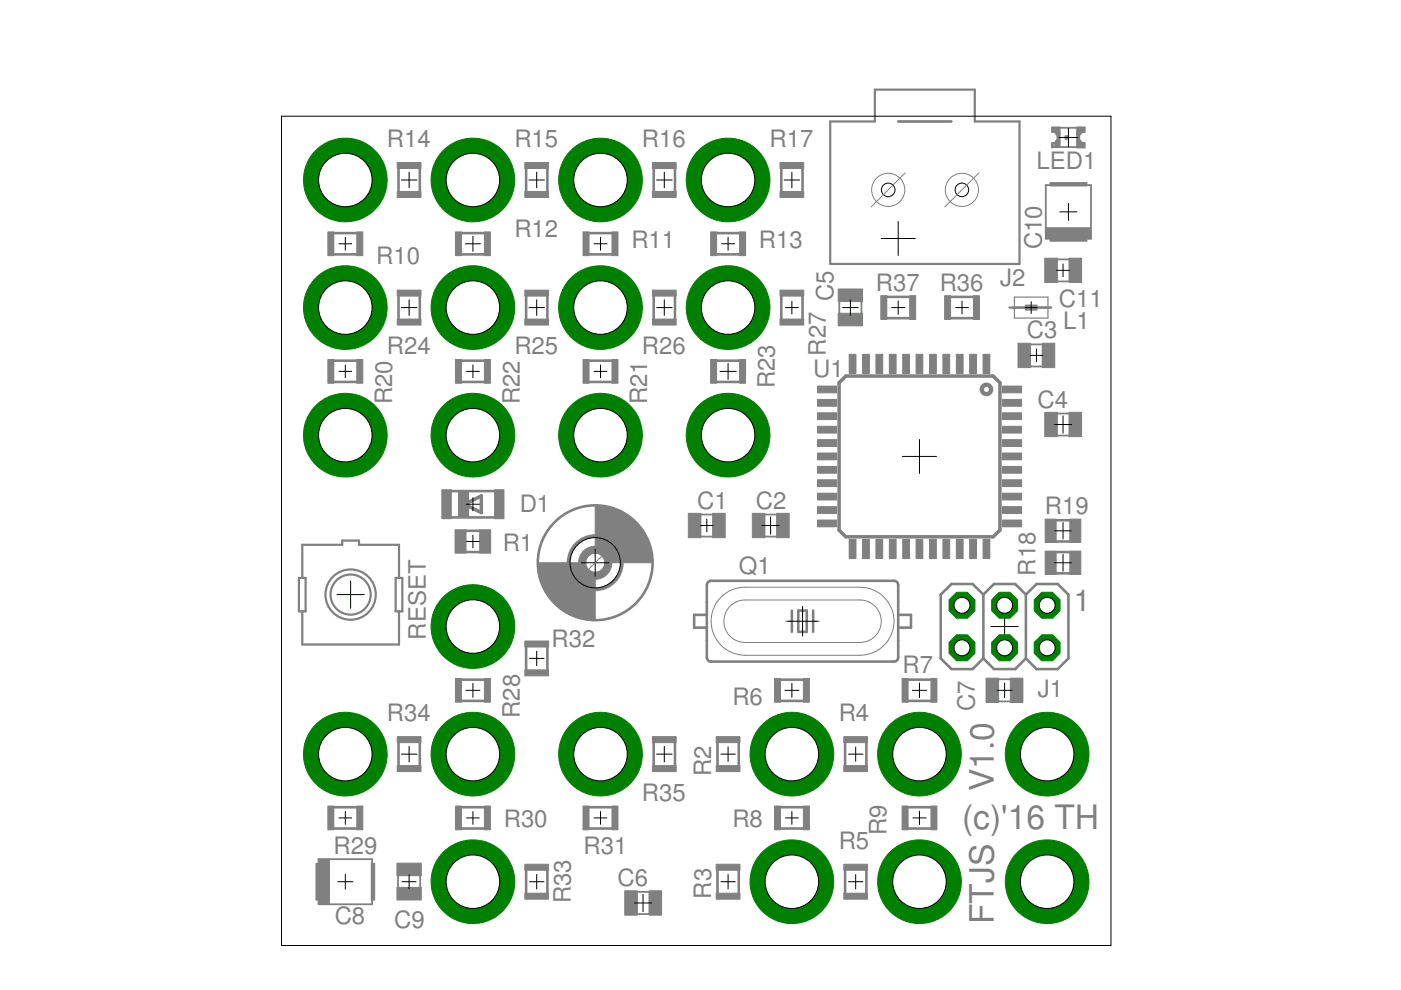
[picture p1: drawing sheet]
<svg xmlns="http://www.w3.org/2000/svg" width="297mm" height="210mm" viewBox="0 0 297 210" stroke-linecap="round" stroke-linejoin="round" font-family="sans-serif">
<g fill="none" stroke="#808080" stroke-width=".55">
<path d="M84.5 35.6v5.1M89 35.6v5.1M111.5 35.6v5.1M116.1 35.6v5.1M138.6 35.6v5.1M143.1 35.6v5.1M165.7 35.6v5.1M170.2 35.6v5.1M70.7 49.4h5M70.7 53.9h5M97.7 49.4h5.1M97.7 53.9h5.1"/>
<path d="M124.8 49.4h5.1M124.8 53.9h5.1M151.8 49.4h5.1M151.8 53.9h5.1M70.7 76.5h5M84.5 62.7v5M89 62.7v5M97.7 76.5h5.1M111.5 62.7v5M116.1 62.7v5M124.8 76.5h5.1M138.6 62.7v5"/>
<path d="M143.1 62.7v5M151.8 76.5h5.1M165.7 62.7v5M170.2 62.7v5M187.9 67.5h5.1M187.9 62.9h5.1M201.4 67.5h5.1M201.4 62.9h5.1M70.7 81h5M97.7 81h5.1M124.8 81h5.1M151.8 81h5.1"/>
<path d="M95.6 104.1h9.4M95.6 109.7h9.4M98.8 112.5h2.9M98.8 117.1h2.9M223.9 117.1h2.9M223.9 110.3h2.9M223.9 114.8h2.9M111.5 137.1v5M116.1 137.1v5M149.9 130.4h-2.7v2.7h2.7M150.1 123.4l.7-.3 39 .1 .5 .4 .1 .5-.1 15.7-.3 .4-.5 .1-39.2-.1-.3-.4-.1-.4v-15.3zM167.9 129.5v4.5"/>
<path d="M169.2 129.5h1.8v4.5h-1.8zM172.4 129.5v4.5M190.4 130.4h2.7v2.7h-2.7M208.5 126.1l2.2-2.3h4.5l2.3 2.3M208.5 126.1l-2.3-2.3h-4.5l-2.2 2.3v13.5l2.2 2.3h4.5l2.3-2.3M208.5 139.6l2.2 2.3h4.5l2.3-2.3M208.5 126.1v13.5M217.5 126.1l2.3-2.3h4.5l2.2 2.3v13.5l-2.2 2.3h-4.5l-2.3-2.3M217.5 126.1v13.5M223.9 121.6h2.9M84.5 157.4v5M89 157.4v5"/>
<path d="M97.7 148.6h5.1M97.7 144.1h5.1M138.6 157.4v5M143.1 157.4v5M152.1 157.4v5M156.6 157.4v5M165.4 148.6h5M165.4 144.1h5M179.2 157.4v5M183.7 157.4v5M192.4 148.6h5.1M192.4 144.1h5.1"/>
<path d="M70.7 171.2h5M70.7 175.7h5M97.7 171.2h5.1M97.7 175.7h5.1M124.8 171.2h5.1M124.8 175.7h5.1M165.4 171.2h5M165.4 175.7h5M192.4 171.2h5.1M192.4 175.7h5.1M111.5 184.4v5.1M116.1 184.4v5.1"/>
<path d="M152.1 184.4v5.1M156.6 184.4v5.1M179.2 184.4v5.1M183.7 184.4v5.1"/>
<circle cx="126.2" cy="119.3" r="12.2"/>
</g>
<g fill="none" stroke="#808080" stroke-width=".47">
<path d="M176 25.8h9.5v-6.8h21.2v6.8h9.5v30.2h-40.2zM190.4 25.8h11.3M214 65.2h8.9M63.4 122.5h1.4v7.1h-1.4zM64.1 129.6v7.1h20.5v-7.1M64.1 122.5v-7h8.5v-.9h3.5v.9h8.5v7M83.9 122.5h1.4v7.1h-1.4z"/>
<circle cx="74.3" cy="126.1" r="5.3"/>
<circle cx="74.3" cy="126.1" r="4.3"/>
</g>
<path d="M215.1 63h7.1v4.4h-7.1z" fill="none" stroke="#808080" stroke-width=".25"/>
<g fill="#808080" stroke="#808080" stroke-width=".21">
<path d="M217.4 64.7h2.5v1h-2.5z"/>
<path d="M225.8 28.8h.7v.7h-.7z"/>
<path d="M97.2 104.1h2.2v5.6h-2.2z"/>
<path d="M221.5 87.4h2.7v5.2h-2.7z"/>
<path d="M226.7 87.4h2.6v5.2h-2.6z"/>
<path d="M84.2 188.2h5.1v2.6h-5.1z"/>
<path d="M84.2 183h5.1v2.7h-5.1z"/>
<path d="M221.5 54.7h2.7v5.2h-2.7z"/>
<path d="M226.7 54.7h2.6v5.2h-2.6z"/>
<path d="M221.1 127.4h1.8v1.8h-1.8z"/>
<path d="M221.1 136.4h1.8v1.9h-1.8z"/>
<path d="M212.1 136.4h1.8v1.9h-1.8z"/>
<path d="M212.1 127.4h1.8v1.8h-1.8z"/>
<path d="M203.1 136.4h1.8v1.9h-1.8z"/>
<path d="M203.1 127.4h1.8v1.8h-1.8z"/>
<path d="M177.7 66.4h5.2v2.7h-5.2z"/>
<path d="M177.7 61.3h5.2v2.6h-5.2z"/>
<path d="M101.7 112.3h2.3v5h-2.3z"/>
<path d="M96.5 112.3h2.3v5h-2.3z"/>
<path d="M221 72.8h2.6v5.1h-2.6z"/>
<path d="M215.8 72.8h2.7v5.1h-2.7z"/>
<path d="M214.2 143.8h2.7v5.1h-2.7z"/>
<path d="M209.1 143.8h2.6v5.1h-2.6z"/>
<path d="M132.5 188.9h2.6v5.1h-2.6z"/>
<path d="M137.6 188.9h2.7v5.1h-2.7z"/>
<path d="M223 26.9h1.7v1.2h-1.7z"/>
<path d="M223.9 29.8h.8v.5h-.8z"/>
<path d="M223.9 28h.8v.5h-.8z"/>
<path d="M224.1 28.4h.6v1.5h-.6z"/>
<path d="M228.3 26.9h1.8v1.2h-1.8z"/>
<path d="M228.3 30.2h1.8v1.2h-1.8z"/>
<path d="M228.3 28h.9v.5h-.9z"/>
<path d="M228.3 29.8h.9v.5h-.9z"/>
<path d="M228.3 28.4h.6v1.5h-.6z"/>
<path d="M223.7 30.2h1v1.1h-1z"/>
<path d="M223 30.2h.2v1.2h-.2z"/>
<path d="M151.1 108.8h2.7v5.2h-2.7z"/>
<path d="M145.9 108.8h2.7v5.2h-2.7z"/>
<path d="M159.5 108.8h2.7v5.2h-2.7z"/>
<path d="M164.7 108.8h2.6v5.2h-2.6z"/>
<path d="M226.8 110.1h2.4v4.9h-2.4z"/>
<path d="M221.6 110.1h2.3v4.9h-2.3z"/>
<path d="M226.8 116.8h2.4v5h-2.4z"/>
<path d="M221.6 116.8h2.3v5h-2.3z"/>
<path d="M93.7 103.8h2v6.2h-2z"/>
<path d="M104.9 103.8h1.9v6.2h-1.9z"/>
<path d="M222.6 50.4h7.8v.7h-7.8z"/>
<path d="M222.6 38.7h7.8v.7h-7.8z"/>
<path d="M221.7 48.3h9.6v2.3h-9.6z"/>
<path d="M208.4 75.1h1.5v4.1h-1.5z"/>
<path d="M205.6 75.1h1.4v4.1h-1.4z"/>
<path d="M202.8 75.1h1.4v4.1h-1.4z"/>
<path d="M199.9 75.1h1.5v4.1h-1.5z"/>
<path d="M197.1 75.1h1.4v4.1h-1.4z"/>
<path d="M194.2 75.1h1.5v4.1h-1.5z"/>
<path d="M191.4 75.1h1.4v4.1h-1.4z"/>
<path d="M188.6 75.1h1.4v4.1h-1.4z"/>
<path d="M185.7 75.1h1.5v4.1h-1.5z"/>
<path d="M182.9 75.1h1.4v4.1h-1.4z"/>
<path d="M180 75.1h1.5v4.1h-1.5z"/>
<path d="M173.3 81.9h4.1v1.4h-4.1z"/>
<path d="M173.3 84.7h4.1v1.4h-4.1z"/>
<path d="M173.3 87.5h4.1v1.5h-4.1z"/>
<path d="M173.3 90.4h4.1v1.4h-4.1z"/>
<path d="M173.3 93.2h4.1v1.5h-4.1z"/>
<path d="M173.3 96.1h4.1v1.4h-4.1z"/>
<path d="M173.3 98.9h4.1v1.4h-4.1z"/>
<path d="M173.3 101.7h4.1v1.5h-4.1z"/>
<path d="M173.3 104.6h4.1v1.4h-4.1z"/>
<path d="M173.3 107.4h4.1v1.5h-4.1z"/>
<path d="M173.3 110.3h4.1v1.4h-4.1z"/>
<path d="M180 114.4h1.5v4h-1.5z"/>
<path d="M182.9 114.4h1.4v4h-1.4z"/>
<path d="M185.7 114.4h1.5v4h-1.5z"/>
<path d="M188.6 114.4h1.4v4h-1.4z"/>
<path d="M191.4 114.4h1.4v4h-1.4z"/>
<path d="M194.2 114.4h1.5v4h-1.5z"/>
<path d="M197.1 114.4h1.4v4h-1.4z"/>
<path d="M199.9 114.4h1.5v4h-1.5z"/>
<path d="M202.8 114.4h1.4v4h-1.4z"/>
<path d="M205.6 114.4h1.4v4h-1.4z"/>
<path d="M208.4 114.4h1.5v4h-1.5z"/>
<path d="M212.5 110.3h4.1v1.4h-4.1z"/>
<path d="M212.5 107.4h4.1v1.5h-4.1z"/>
<path d="M212.5 104.6h4.1v1.4h-4.1z"/>
<path d="M212.5 101.7h4.1v1.5h-4.1z"/>
<path d="M212.5 98.9h4.1v1.4h-4.1z"/>
<path d="M212.5 96.1h4.1v1.4h-4.1z"/>
<path d="M212.5 93.2h4.1v1.5h-4.1z"/>
<path d="M212.5 90.4h4.1v1.4h-4.1z"/>
<path d="M212.5 87.5h4.1v1.5h-4.1z"/>
<path d="M212.5 84.7h4.1v1.4h-4.1z"/>
<path d="M212.5 81.9h4.1v1.4h-4.1z"/>
<path d="M67 183h.7v7.8h-.7z"/>
<path d="M78.7 183h.7v7.8h-.7z"/>
<path d="M67.5 182.2h2.3v9.5h-2.3z"/>
<path d="M170.3 143.8h1.3v5.1h-1.3z"/>
<path d="M164.2 143.8h1.3v5.1h-1.3z"/>
<path d="M151.8 162.3h5.1v1.3h-5.1z"/>
<path d="M151.8 156.2h5.1v1.3h-5.1z"/>
<path d="M191.3 143.8h1.2v5.1h-1.2z"/>
<path d="M197.4 143.8h1.2v5.1h-1.2z"/>
<path d="M178.9 162.3h5v1.3h-5z"/>
<path d="M178.9 156.2h5v1.3h-5z"/>
<path d="M164.2 170.9h1.3v5h-1.3z"/>
<path d="M170.3 170.9h1.3v5h-1.3z"/>
<path d="M151.8 189.4h5.1v1.2h-5.1z"/>
<path d="M151.8 183.2h5.1v1.3h-5.1z"/>
<path d="M191.3 170.9h1.2v5h-1.2z"/>
<path d="M197.4 170.9h1.2v5h-1.2z"/>
<path d="M178.9 189.4h5v1.2h-5z"/>
<path d="M178.9 183.2h5v1.3h-5z"/>
<path d="M84.2 40.6h5.1v1.3h-5.1z"/>
<path d="M84.2 34.5h5.1v1.2h-5.1z"/>
<path d="M111.3 40.6h5v1.3h-5z"/>
<path d="M111.3 34.5h5v1.2h-5z"/>
<path d="M138.3 40.6h5.1v1.3h-5.1z"/>
<path d="M138.3 34.5h5.1v1.2h-5.1z"/>
<path d="M165.4 40.6h5v1.3h-5z"/>
<path d="M165.4 34.5h5v1.2h-5z"/>
<path d="M84.2 67.6h5.1v1.3h-5.1z"/>
<path d="M84.2 61.5h5.1v1.3h-5.1z"/>
<path d="M111.3 67.6h5v1.3h-5z"/>
<path d="M111.3 61.5h5v1.3h-5z"/>
<path d="M138.3 67.6h5.1v1.3h-5.1z"/>
<path d="M138.3 61.5h5.1v1.3h-5.1z"/>
<path d="M165.4 67.6h5v1.3h-5z"/>
<path d="M165.4 61.5h5v1.3h-5z"/>
<path d="M69.5 49.2h1.3v5h-1.3z"/>
<path d="M75.6 49.2h1.3v5h-1.3z"/>
<path d="M96.6 49.2h1.2v5h-1.2z"/>
<path d="M102.7 49.2h1.3v5h-1.3z"/>
<path d="M69.5 76.2h1.3v5.1h-1.3z"/>
<path d="M75.6 76.2h1.3v5.1h-1.3z"/>
<path d="M96.6 76.2h1.2v5.1h-1.2z"/>
<path d="M102.7 76.2h1.3v5.1h-1.3z"/>
<path d="M123.6 49.2h1.3v5h-1.3z"/>
<path d="M129.8 49.2h1.2v5h-1.2z"/>
<path d="M150.7 49.2h1.2v5h-1.2z"/>
<path d="M156.8 49.2h1.3v5h-1.3z"/>
<path d="M123.6 76.2h1.3v5.1h-1.3z"/>
<path d="M129.8 76.2h1.2v5.1h-1.2z"/>
<path d="M150.7 76.2h1.2v5.1h-1.2z"/>
<path d="M156.8 76.2h1.3v5.1h-1.3z"/>
<path d="M111.3 142h5v1.3h-5z"/>
<path d="M111.3 135.9h5v1.3h-5z"/>
<path d="M111.3 183.2h5v1.3h-5z"/>
<path d="M111.3 189.4h5v1.2h-5z"/>
<path d="M84.2 162.3h5.1v1.3h-5.1z"/>
<path d="M84.2 156.2h5.1v1.3h-5.1z"/>
<path d="M138.3 162.3h5.1v1.3h-5.1z"/>
<path d="M138.3 156.2h5.1v1.3h-5.1z"/>
<path d="M96.6 143.8h1.2v5.1h-1.2z"/>
<path d="M102.7 143.8h1.3v5.1h-1.3z"/>
<path d="M96.6 170.9h1.2v5h-1.2z"/>
<path d="M102.7 170.9h1.3v5h-1.3z"/>
<path d="M69.5 170.9h1.3v5h-1.3z"/>
<path d="M75.6 170.9h1.3v5h-1.3z"/>
<path d="M123.6 170.9h1.3v5h-1.3z"/>
<path d="M129.8 170.9h1.2v5h-1.2z"/>
<path d="M206.4 62.7h1.3v5h-1.3z"/>
<path d="M200.3 62.7h1.2v5h-1.2z"/>
<path d="M186.8 62.7h1.2v5h-1.2z"/>
<path d="M192.9 62.7h1.2v5h-1.2z"/>
</g>
<g fill="none" stroke="#808080" stroke-width=".74">
<path d="M177.9 81.2l1.4-1.5h31.3l1.4 1.5v31.2l-1.4 1.4h-31.3l-1.4-1.4zM98.5 106.9l3.5-1.8v3.6z"/>
<circle cx="126.2" cy="119.3" r="5.7"/>
</g>
<circle cx="209.1" cy="82.6" r=".99" fill="none" stroke="#808080" stroke-width=".91"/>
<path d="M152.9 126.6a7.1 7.1 0 0 1 5.1-2.1h24.3a7.2 7.2 0 0 1 7.2 7.2 7.2 7.2 0 0 1-7.2 7.2h-24.3a7.2 7.2 0 0 1-6.7-4.4 7.2 7.2 0 0 1 1.6-7.9zM154.6 128.7l1.4-1 1.5-.5h24.8a4.5 4.5 0 0 1 4.5 4.5 4.5 4.5 0 0 1-4.5 4.5h-24.3a4.5 4.5 0 0 1-4.1-2.6 4.5 4.5 0 0 1 .7-4.9zM166.5 131.7h1.4M172.4 131.7h1.4" fill="none" stroke="#808080" stroke-width=".21"/>
<g fill="none" stroke="#808080" stroke-width=".38">
<path d="M221.7 39.2h9.6v11.4h-9.6zM223.2 27.9a1.26 1.26 0 0 1 1.1 1.2 1.26 1.26 0 0 1-1.1 1.3M223.2 31.2h5.1M224.7 27.1h3.7M229.8 27.9a1.26 1.26 0 0 0-1.1 1.2 1.26 1.26 0 0 0 1.1 1.3M224 55h2.7M224.1 59.7h2.6M177.9 63.9v2.7M182.6 63.9v2.6M218.4 77.7h2.7M218.4 73h2.6M224 87.7h2.7"/>
<path d="M224.1 92.4h2.6M148.5 113.8h2.7M148.5 109.1h2.6M162 109.1h2.7M162.1 113.8h2.6M211.6 148.7h2.7M211.6 144h2.6M67.5 182.2h11.4v9.5h-11.4zM84.4 185.6v2.7M89.1 185.6v2.6M135 189.1h2.7M135.1 193.8h2.6"/>
<circle cx="223.5" cy="30.7" r=".36"/>
</g>
<g fill="#808080" stroke="#808080" stroke-width=".21">
<path d="M114.1 119.3h8.9a3.3 3.3 0 0 0 3.2 3.3v8.8a12.1 12.1 0 0 1-12.1-12.1z" fill-rule="evenodd"/>
<path d="M126.2 107.2a12 12 0 0 1 12.1 12.1h-8.9a3.3 3.3 0 0 0-3.2-3.2z" fill-rule="evenodd"/>
</g>
<circle cx="126.2" cy="119.3" r="2.71" fill="none" stroke="#808080" stroke-width="1.6"/>
<g fill="none" stroke="#000" stroke-width=".21">
<path d="M71.4 38.2h3.6M73.2 36.3v3.7M85.1 38.2h3.3M86.7 36.5v3.3M98.4 38.2h3.7M100.3 36.3v3.7M112.1 38.2h3.3M113.8 36.5v3.3M125.5 38.2h3.7M127.3 36.3v3.7M139.2 38.2h3.3M140.8 36.5v3.3"/>
<path d="M152.5 38.2h3.7M154.4 36.3v3.7M166.3 38.2h3.2M167.9 36.5v3.3M224.6 29.1h3.9M226.5 27.2v3.9M71.9 51.7h2.7M73.2 50.3v2.7M98.7 51.7h3.2M100.3 50.1v3.2M125.9 51.7h2.8M127.3 50.3v2.8"/>
<path d="M153 51.7h2.8M154.4 50.3v2.8M186.8 50.6h7.3M190.4 46.9v7.3M224 57.3h2.7M224.7 44.9h3.6M225.4 56v2.7M226.5 43.1v3.6M71.4 65.2h3.6M71.9 78.7h2.7M73.2 63.4v3.6M73.2 77.4v2.7"/>
<path d="M85.1 65.2h3.3M86.7 63.6v3.3M98.4 65.2h3.7M98.9 78.7h2.7M100.3 63.4v3.6M100.3 77.4v2.7M112.1 65.2h3.3M113.8 63.6v3.3M125.5 65.2h3.7M126 78.7h2.7M127.3 63.4v3.6M127.3 77.4v2.7"/>
<path d="M139.2 65.2h3.3M140.8 63.6v3.3M152.5 65.2h3.7M152.7 78.7h3.4M154.4 63.4v3.6M154.4 77v3.4M166.5 65.2h2.7M167.9 63.9v2.7M178.6 65.2h3.3M180.3 63.6v3.3M189 65.2h2.9M190.4 63.8v2.8"/>
<path d="M202.6 65.2h2.7M204 63.9v2.7M217.4 65.2h2.5M218.4 75.4h2.7M218.6 64v2.5M219.8 74v2.7M71.4 92.3h3.6M73.2 90.4v3.7M98.4 92.3h3.7M100.3 90.4v3.7M125.5 92.3h3.7M127.3 90.4v3.7"/>
<path d="M152.5 92.3h3.7M154.4 90.4v3.7M191.3 96.8h7.3M194.9 93.2v7.2M223.6 90h3.6M225.4 88.2v3.6M98.9 106.9h2.8M98.9 114.8h2.7M100.3 105.5v2.8M100.3 113.5v2.7M123.3 119.3h5.8M126.2 116.4v5.8"/>
<path d="M148.5 111.4h2.7M149.9 110.1v2.7M161.6 111.4h3.6M163.4 109.6v3.7M223.6 119.3h3.6M223.6 112.5h3.5M225.4 110.8v3.5M225.4 117.5v3.6M71.4 126.1h5.8M74.3 123.2v5.8M98.4 132.8h3.7M100.3 131v3.7"/>
<path d="M112.3 139.6h3M113.8 138.1v3M167 131.7h6.3M170.2 128.6v6.3M210.1 132.8h5.8M213 129.9v5.9M71.4 159.9h3.6M73.2 158.1v3.6M85.1 159.9h3.3M86.7 158.2v3.3M98.4 159.9h3.7M98.8 146.4h2.9"/>
<path d="M100.3 144.9v2.9M100.3 158.1v3.6M125.5 159.9h3.7M127.3 158.1v3.6M139.2 159.9h3.3M140.8 158.2v3.3M152.8 159.9h3.1M154.4 158.3v3.1M166.1 159.9h3.6M166.4 146.4h3M167.9 144.9v2.9M167.9 158.1v3.6"/>
<path d="M179.9 159.9h3.1M181.4 158.4v3M193.1 159.9h3.7M193.4 146.4h3.1M194.9 144.8v3.1M194.9 158.1v3.6M211.4 146.4h3.2M213 144.8v3.1M220.2 159.9h3.6M222 158.1v3.6M71.9 173.4h2.7M73.2 172.1v2.7"/>
<path d="M98.9 173.4h2.7M100.3 172.1v2.7M126 173.4h2.7M127.3 172.1v2.7M166.5 173.4h2.7M167.9 172.1v2.7M193.5 173.4h2.9M194.9 172v2.8M71.6 186.9h3.2M73.2 185.4v3.1M85.3 186.9h2.9M86.7 185.5v2.9"/>
<path d="M98.4 186.9h3.7M100.3 185.1v3.7M112.3 186.9h3M113.8 185.4v3.1M134.5 191.5h3.7M136.3 189.6v3.7M152.8 186.9h3.1M154.4 185.4v3.1M166.1 186.9h3.6M167.9 185.1v3.7M179.9 186.9h3.1M181.4 185.4v3.1"/>
<path d="M193.1 186.9h3.7M194.9 185.1v3.7M220.2 186.9h3.6M222 185.1v3.7"/>
</g>
<circle cx="222" cy="128.3" r="2.98" fill="#008000" stroke="#008000" stroke-width=".21"/>
<circle cx="222" cy="128.3" r="1.69" fill="#fff" stroke="#000" stroke-width=".21"/>
<circle cx="222" cy="137.4" r="2.98" fill="#008000" stroke="#008000" stroke-width=".21"/>
<circle cx="222" cy="137.4" r="1.69" fill="#fff" stroke="#000" stroke-width=".21"/>
<circle cx="213" cy="128.3" r="2.98" fill="#008000" stroke="#008000" stroke-width=".21"/>
<circle cx="213" cy="128.3" r="1.69" fill="#fff" stroke="#000" stroke-width=".21"/>
<circle cx="213" cy="137.4" r="2.98" fill="#008000" stroke="#008000" stroke-width=".21"/>
<circle cx="213" cy="137.4" r="1.69" fill="#fff" stroke="#000" stroke-width=".21"/>
<circle cx="204" cy="128.3" r="2.98" fill="#008000" stroke="#008000" stroke-width=".21"/>
<circle cx="204" cy="128.3" r="1.69" fill="#fff" stroke="#000" stroke-width=".21"/>
<circle cx="204" cy="137.4" r="2.98" fill="#008000" stroke="#008000" stroke-width=".21"/>
<circle cx="204" cy="137.4" r="1.69" fill="#fff" stroke="#000" stroke-width=".21"/>
<circle cx="167.9" cy="159.9" r="8.9" fill="#008000" stroke="#008000" stroke-width=".21"/>
<circle cx="167.9" cy="159.9" r="5.7" fill="#fff" stroke="#000" stroke-width=".21"/>
<circle cx="222" cy="159.9" r="8.9" fill="#008000" stroke="#008000" stroke-width=".21"/>
<circle cx="222" cy="159.9" r="5.7" fill="#fff" stroke="#000" stroke-width=".21"/>
<circle cx="194.9" cy="159.9" r="8.9" fill="#008000" stroke="#008000" stroke-width=".21"/>
<circle cx="194.9" cy="159.9" r="5.7" fill="#fff" stroke="#000" stroke-width=".21"/>
<circle cx="167.9" cy="186.9" r="8.9" fill="#008000" stroke="#008000" stroke-width=".21"/>
<circle cx="167.9" cy="186.9" r="5.7" fill="#fff" stroke="#000" stroke-width=".21"/>
<circle cx="222" cy="186.9" r="8.9" fill="#008000" stroke="#008000" stroke-width=".21"/>
<circle cx="222" cy="186.9" r="5.7" fill="#fff" stroke="#000" stroke-width=".21"/>
<circle cx="194.9" cy="186.9" r="8.9" fill="#008000" stroke="#008000" stroke-width=".21"/>
<circle cx="194.9" cy="186.9" r="5.7" fill="#fff" stroke="#000" stroke-width=".21"/>
<circle cx="73.2" cy="38.2" r="8.9" fill="#008000" stroke="#008000" stroke-width=".21"/>
<circle cx="73.2" cy="38.2" r="5.7" fill="#fff" stroke="#000" stroke-width=".21"/>
<circle cx="73.2" cy="92.3" r="8.9" fill="#008000" stroke="#008000" stroke-width=".21"/>
<circle cx="73.2" cy="92.3" r="5.7" fill="#fff" stroke="#000" stroke-width=".21"/>
<circle cx="100.3" cy="38.2" r="8.9" fill="#008000" stroke="#008000" stroke-width=".21"/>
<circle cx="100.3" cy="38.2" r="5.7" fill="#fff" stroke="#000" stroke-width=".21"/>
<circle cx="127.3" cy="38.2" r="8.9" fill="#008000" stroke="#008000" stroke-width=".21"/>
<circle cx="127.3" cy="38.2" r="5.7" fill="#fff" stroke="#000" stroke-width=".21"/>
<circle cx="100.3" cy="92.3" r="8.9" fill="#008000" stroke="#008000" stroke-width=".21"/>
<circle cx="100.3" cy="92.3" r="5.7" fill="#fff" stroke="#000" stroke-width=".21"/>
<circle cx="154.4" cy="38.2" r="8.9" fill="#008000" stroke="#008000" stroke-width=".21"/>
<circle cx="154.4" cy="38.2" r="5.7" fill="#fff" stroke="#000" stroke-width=".21"/>
<circle cx="73.2" cy="65.2" r="8.9" fill="#008000" stroke="#008000" stroke-width=".21"/>
<circle cx="73.2" cy="65.2" r="5.7" fill="#fff" stroke="#000" stroke-width=".21"/>
<circle cx="127.3" cy="92.3" r="8.9" fill="#008000" stroke="#008000" stroke-width=".21"/>
<circle cx="127.3" cy="92.3" r="5.7" fill="#fff" stroke="#000" stroke-width=".21"/>
<circle cx="100.3" cy="65.2" r="8.9" fill="#008000" stroke="#008000" stroke-width=".21"/>
<circle cx="100.3" cy="65.2" r="5.7" fill="#fff" stroke="#000" stroke-width=".21"/>
<circle cx="127.3" cy="65.2" r="8.9" fill="#008000" stroke="#008000" stroke-width=".21"/>
<circle cx="127.3" cy="65.2" r="5.7" fill="#fff" stroke="#000" stroke-width=".21"/>
<circle cx="154.4" cy="92.3" r="8.9" fill="#008000" stroke="#008000" stroke-width=".21"/>
<circle cx="154.4" cy="92.3" r="5.7" fill="#fff" stroke="#000" stroke-width=".21"/>
<circle cx="154.4" cy="65.2" r="8.9" fill="#008000" stroke="#008000" stroke-width=".21"/>
<circle cx="154.4" cy="65.2" r="5.7" fill="#fff" stroke="#000" stroke-width=".21"/>
<circle cx="100.3" cy="132.8" r="8.9" fill="#008000" stroke="#008000" stroke-width=".21"/>
<circle cx="100.3" cy="132.8" r="5.7" fill="#fff" stroke="#000" stroke-width=".21"/>
<circle cx="100.3" cy="186.9" r="8.9" fill="#008000" stroke="#008000" stroke-width=".21"/>
<circle cx="100.3" cy="186.9" r="5.7" fill="#fff" stroke="#000" stroke-width=".21"/>
<circle cx="73.2" cy="159.9" r="8.9" fill="#008000" stroke="#008000" stroke-width=".21"/>
<circle cx="73.2" cy="159.9" r="5.7" fill="#fff" stroke="#000" stroke-width=".21"/>
<circle cx="100.3" cy="159.9" r="8.9" fill="#008000" stroke="#008000" stroke-width=".21"/>
<circle cx="100.3" cy="159.9" r="5.7" fill="#fff" stroke="#000" stroke-width=".21"/>
<circle cx="127.3" cy="159.9" r="8.9" fill="#008000" stroke="#008000" stroke-width=".21"/>
<circle cx="127.3" cy="159.9" r="5.7" fill="#fff" stroke="#000" stroke-width=".21"/>
<g fill="none" stroke="#000" stroke-width=".21">
<path d="M59.7 24.6h175.8v175.9h-175.8z"/>
<circle cx="188.3" cy="40.3" r="1.44"/>
<circle cx="203.9" cy="40.3" r="1.44"/>
<circle cx="126.2" cy="119.3" r="5.3"/>
</g>
<g fill="none" stroke="#808080" stroke-width=".21">
<path d="M191.9 36.7l-7.2 7.2M207.5 36.7l-7.2 7.2M129.8 115.7l-7.2 7.2"/>
<circle cx="188.3" cy="40.3" r="3.5"/>
<circle cx="203.9" cy="40.3" r="3.5"/>
<circle cx="126.2" cy="119.3" r="3.5"/>
</g>
<g font-size="7.1" fill="#808080">
<text x="210.7" y="167.8" transform="rotate(-90 210.7 167.8)">V1.0</text>
<text x="204" y="175.7">(c)'16 TH</text>
<text x="210.7" y="196" transform="rotate(-90 210.7 196)">FTJS</text>
</g>
<text font-size="6.4" fill="#808080" x="227.6" y="129.5">1</text>
<g font-size="5.1" fill="#808080">
<text x="82" y="31.2">R14</text>
<text x="109.1" y="31.2">R15</text>
<text x="136.1" y="31.2">R16</text>
<text x="163.2" y="31.2">R17</text>
<text x="219.8" y="35.9">LED1</text>
<text x="109.1" y="50.3">R12</text>
<text x="133.9" y="52.6">R11</text>
<text x="160.9" y="52.6">R13</text>
<text x="220.9" y="52.8" transform="rotate(-90 220.9 52.8)">C10</text>
<text x="79.8" y="56">R10</text>
<text x="176.7" y="63.9" transform="rotate(-90 176.7 63.9)">C5</text>
<text x="185.7" y="61.6">R37</text>
<text x="199.2" y="61.6">R36</text>
<text x="212.1" y="60.7">J2</text>
<text x="224.5" y="65">C11</text>
<text x="217.7" y="71.8">C3</text>
<text x="225.4" y="69.7">L1</text>
<text x="82" y="75.1">R24</text>
<text x="109.1" y="75.1">R25</text>
<text x="136.1" y="75.1">R26</text>
<text x="175.1" y="75.4" transform="rotate(-90 175.1 75.4)">R27</text>
<text x="164.3" y="82.3" transform="rotate(-90 164.3 82.3)">R23</text>
<text x="172.4" y="79.9">U1</text>
<text x="83.1" y="85.7" transform="rotate(-90 83.1 85.7)">R20</text>
<text x="110.2" y="85.7" transform="rotate(-90 110.2 85.7)">R22</text>
<text x="137.2" y="85.7" transform="rotate(-90 137.2 85.7)">R21</text>
<text x="220" y="86.4">C4</text>
<text x="147.8" y="107.8">C1</text>
<text x="160.2" y="107.8">C2</text>
<text x="110.2" y="108.5">D1</text>
<text x="221.6" y="108.9">R19</text>
<text x="106.6" y="116.8">R1</text>
<text x="156.6" y="121.8">Q1</text>
<text x="219.5" y="122" transform="rotate(-90 219.5 122)">R18</text>
<text x="90.3" y="135.6" transform="rotate(-90 90.3 135.6)">RESET</text>
<text x="117" y="137.1">R32</text>
<text x="191.3" y="142.8">R7</text>
<text x="155.3" y="149.5">R6</text>
<text x="220" y="147.7">J1</text>
<text x="82" y="152.9">R34</text>
<text x="110.2" y="152.2" transform="rotate(-90 110.2 152.2)">R28</text>
<text x="177.8" y="152.9">R4</text>
<text x="206.7" y="150.8" transform="rotate(-90 206.7 150.8)">C7</text>
<text x="150.8" y="164.6" transform="rotate(-90 150.8 164.6)">R2</text>
<text x="136.1" y="169.8">R35</text>
<text x="106.8" y="175.4">R30</text>
<text x="155.3" y="175.4">R8</text>
<text x="177.8" y="180">R5</text>
<text x="188" y="177" transform="rotate(-90 188 177)">R9</text>
<text x="70.7" y="181.1">R29</text>
<text x="123.7" y="181.1">R31</text>
<text x="121" y="191.5" transform="rotate(-90 121 191.5)">R33</text>
<text x="130.9" y="187.8">C6</text>
<text x="150.8" y="190.6" transform="rotate(-90 150.8 190.6)">R3</text>
<text x="71" y="196">C8</text>
<text x="83.6" y="196.9">C9</text>
</g>
</svg>
